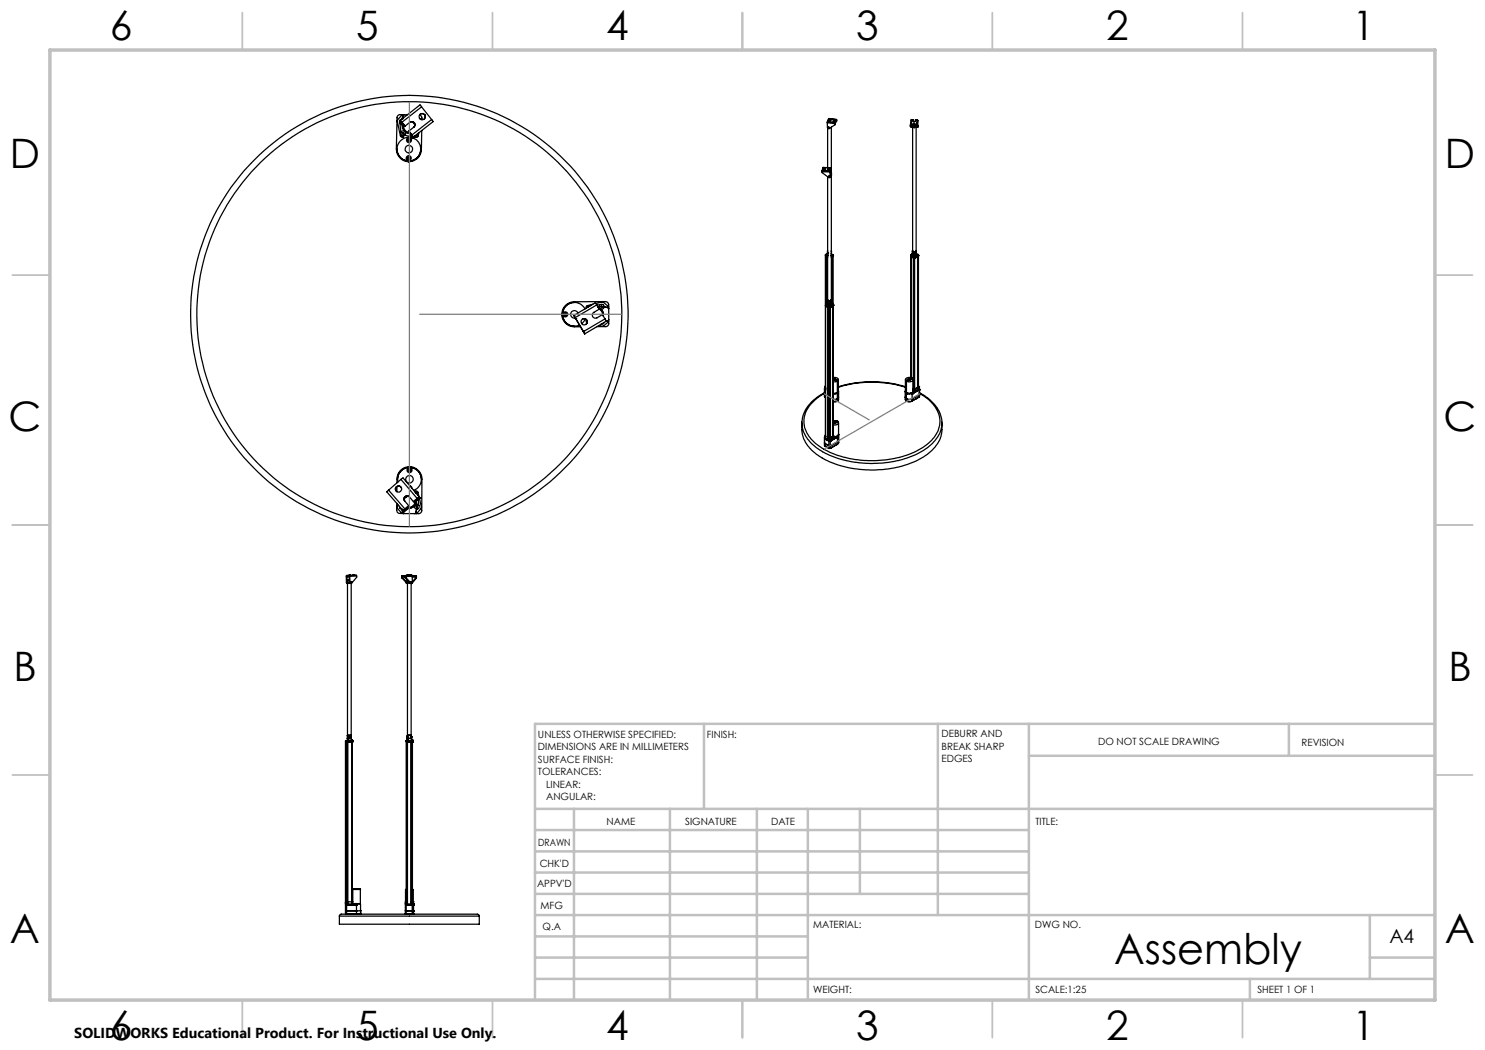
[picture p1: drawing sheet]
<svg xmlns="http://www.w3.org/2000/svg" width="297mm" height="210mm" viewBox="0 0 297 210" stroke-linecap="round" stroke-linejoin="round" font-family="sans-serif">
<g fill="none" stroke="#000" stroke-width=".25">
<path d="M79.4 29.8a2.32 2.32 0 0 0 2.3 2.4M79.9 24.2h.1M79.9 24.2l.1 .4M79.9 24.2l.5 .6M80 24.6l.2 .2h.4M80 24.6l.2 2a.47 .47 0 0 1 .7-.4M80.1 24.1l.3 .3M80.1 23.9h.1M80.1 24.1l-.2 .1M80.2 26.5a.47 .47 0 0 0 .2 .6 .47 .47 0 0 0 .6-.1M80.3 23.8l-.4 .4M80.4 24.8l.1-.1 .5 .5"/>
<path d="M80.4 25l.2-.1v.8h-.1zM80.4 24.4l.6 .8M80.4 27.1h.2M80.4 23.8h.1M80.5 26.6v.1M80.5 26.6h.1M80.6 25.4l.1-.5a1.26 1.26 0 0 0 1.3 1.7h-.2M80.6 26.7v.1M80.6 26.6l.1-.1 .1 .2-.2 .1M80.6 26.6h.1M80.6 25.7l.5 .7 .7 .3M80.6 23.1l-.1-.1h-.1l-.9 1-.1 .2 .7 3 .2 .2h.3l.1-.3"/>
<path d="M80.6 23.1l-.2 .7M80.6 26.7h.1M80.6 24.8v.3M80.6 25.6l.5 .8 .7 .2M80.8 25a1.11 1.11 0 0 0 1.2 1.4M80.8 23l-.2 .1M80.8 23l-.8-.1a.6 .6 0 0 0-.6 .7l-.1 6.2a2.57 2.57 0 0 0 2.4 2.5M80.8 23h.7M81 27l.8 .2h.4M81 25.2l1-.8a.63 .63 0 0 1 .9 .1 .63 .63 0 0 1-.1 .9M81 26.3l.1 .4-.1 .3M81.6 31.6h.2v.2l-.2-.1"/>
<path d="M81.6 31.6v.1M81.6 32.3h.2M81.7 31.6v.1M81.7 31.7h.1M81.7 28h.1M81.7 32.3h.1M81.8 28v-.1v.1M81.8 28h.1M81.8 28.1h.1M81.8 27.9h.1M81.8 26.2l.4 .6-.1 .1M81.8 26.2l.6 .8"/>
<path d="M81.8 31.6v.1M81.8 26.6v.1M81.9 28h.1M82 24.5a.63 .63 0 0 1 .8 .1 .63 .63 0 0 1-.1 .9M82.1 26.9h.1M82.1 26.9l.4 .6M82.1 26.6l-.3 .1M82.4 24.3l.4 .4M82.4 27l.3 .4M82.5 27.5h.1M82.7 27.4l-.2 .1M82.8 24.7l.2 .4"/>
<path d="M82.8 25.4l-1 .8M82.8 24.6v.1M83.2 27.2h-.1M83.8 26.6l-.2 .7-.6 .2-.1-.3 .5-.2 .1-.2M83.9 23a.65 .65 0 0 1 .5 .9M83.9 23.6l.2 .2M84 22.9l.5-.2 .4 .3M84.1 29.9a2.34 2.34 0 0 1-2.4 2.3M84.3 21.4l-.3-.4-3.9 3.1M84.3 21.4l-3.9 3M84.3 21.4l2 2.5M84.3 26.1v3.8a2.46 2.46 0 0 1-2.6 2.4"/>
<path d="M84.9 23l.1 .5-.2 .3M84.9 22.9v.1M86.3 23.9l.3 .4-3.9 3.1M86.3 23.9l-3.9 3.1M164.4 34.1v.3M164.4 34.4v.1l1.3 1 .4-.1M164.4 34.1h1.6M164.4 34.4h1.6M164.6 33.5h.1M164.6 33.5h1.6M164.6 33.5l-.2 .6M164.7 33.8v.1"/>
<path d="M164.7 33.8h.3a.16 .16 0 0 1-.1 .1 .16 .16 0 0 1-.2-.1zM164.7 33.9h.3M165.5 24.5v1.1l.2 .1 1.3-.8M165.5 24.5l1.5 .2M165.5 24.3v.2M165.5 24.3l1.5 .2M165.5 35.4v25.5l.4 .2M165.5 25.6v7.9M165.7 23.9v.2l.4 .1M165.7 23.9h.4M165.7 25.4l.1 .1M165.7 33.7l-.2 .2h.6"/>
<path d="M165.7 33.7v.2l-.1 .1M165.7 33.7l.4 .1M165.7 35.3h.1M165.7 23.7l1.6 .2M165.7 23.7v.2M165.7 24.1v.1M165.8 35.2l.1 .1-.1-.1M166 34.1v.3M166 34.4l.1 1M166 34.1l.1-.1v1.2M166.1 23.9l.1 .2h-.6l-.1 .2M166.1 24.2h.1"/>
<path d="M166.1 34.4l.2 .2-.2 .2M166.1 23.9v.3M166.1 35.2v.2M166.1 33.9l.1-.1v.7M166.1 33.8v.1M166.1 35.2v.1M166.2 34.5h.1M166.2 33.5l-.1 .3M166.2 34.5l.1 .2M166.3 25.4l-.1 9.1v-1M166.3 35.2v24.8M166.3 34.7l-.2 .1"/>
<path d="M166.3 34.6v.5l-.2 .2M166.6 24.1h.1a.17 .17 0 0 1 .2-.1 .17 .17 0 0 1 0 .3 .17 .17 0 0 1-.2 0zM166.7 24.3h.2M167 24.7v.2M167 24.5v.2M167.3 23.9v.4M167.3 23.9l-.3 .6M167.3 24.3v-.1l-.3 .7M167.3 24.3l-.1 .1M182.1 25.3h.2M182.1 25v.3M182.1 25.3l.1 .1"/>
<path d="M182.2 25.4h.1M182.2 25.4h.2M182.2 24.9l-.1 .1M182.2 24.9l1.1 .1M182.3 25.3v-.2h.9v.2M182.3 25.3l.1 .1M182.4 23.9l-.2 .1-.1 1M182.4 23.9l-.2 1M182.4 23.9h.3M182.4 25.3v.1M182.4 25.1v.2M182.4 25.3h.1"/>
<path d="M182.5 25.1v.2M182.5 25.3l.3 .2M182.5 25.2v.1M182.5 25.4v24.8M182.6 24.8h.3M182.7 23.9l-.1 .3 .2 .1 .3-.1v-.3l.3 .1M182.7 23.9v.4M182.8 25.1v.4M183.2 25.3h.2M183.2 25.3l.1 .1M183.2 25.4l.1 25.6M183.3 25l.1 .1"/>
<path d="M183.3 25.4l-.5 .1M183.3 25.4h.1M183.3 25.4h.3M183.4 24l.2 .1M183.4 24l-.1 1M183.4 25.1v.2M183.4 25.3l.2 .1M183.6 24.1v1.3M183.6 25v.3zM183.6 24.1l-.2 1M165.1 51.1h.1M165.1 50.9v36.8"/>
<path d="M165.1 51.1l.1 .1v9.7M165.1 51l.1 .1M165.2 51.3v.1M165.2 51.4h.1M165.2 51.2v9.5M165.2 51.4l.3 .1M165.3 51.3h.1M165.3 51h.1M165.3 51v.1M165.3 51.1h.1M165.3 51.3h.2M165.3 51l.1 .1"/>
<path d="M165.4 51.1h.1M165.4 51l.1 .1M165.4 51l-.2 .1 .1 .2M165.5 51.1h.1M165.5 50.7v.1M165.5 51v.1M165.5 51.1l-.2 .2M165.5 50.7l-.4 .3M165.5 50.6h.1M165.5 60a.43 .43 0 0 0 .8 0 .43 .43 0 0 1-.8 0zM165.5 50.7h.1M165.5 50.6v.2"/>
<path d="M165.5 59.9a.37 .37 0 0 0 .4 .3 .37 .37 0 0 0 .4-.3M165.5 50.1v.2M166.3 50.1v.2M166.3 50.7v.1M166.3 50.2v.9M166.3 51v.2v-.1M166.3 51.1l.2 .1M166.3 60v.8M166.3 50.8l.2 .2M166.3 51.1h.1M166.3 51.1l.3-.1-.1 .2M166.4 51h.1"/>
<path d="M166.5 51.2l-.2 .2M166.5 51.2h.1M166.5 51h.1M166.5 51.2v9.6M166.6 51.1h.1M166.6 51.3l-.3 .2M166.6 51.1v36.1M182.1 51.3l.8 .3M182.2 51.1l-.1 24.4M182.3 51h.1M182.3 51.2h.1M182.3 51.2l.4 .2"/>
<path d="M182.3 51.2v24.4a.71 .71 0 0 0-1.1 .5l.1 .1M182.5 51.1h.1M182.5 51.1l-.3-.1-.1 .1 .2 .1M182.5 50.7l.1 .1M182.5 51l.1 .2M182.5 50.7l.1 .2M182.5 51.1l.1 .2M182.5 51.1l-.2 .1M182.5 50.2v.8M182.5 50.8l-.2 .2M182.5 50.2a.4 .4 0 0 0 .7 0l-.2 .2-.4-.1M182.5 50.2l.1 .1"/>
<path d="M182.5 50.1l.1 .3M182.6 51.2h.1M182.6 51.2l.1 .1h-.1M182.6 51.2v.1M182.6 50.9h.5l.2-.2 .4 .3M182.6 50.3v.9M182.7 51.4l.2-.1 .1 .2M182.7 51.4h.1M182.7 51.4l.3 .1M182.7 51.4v26.4M182.7 51.5h.1M182.8 51.3h.1"/>
<path d="M182.9 51.6h.1M182.9 51.5v26.3M183 51.5h.1M183.1 50.5l.1 .1M183.2 50.6l-.1 .2v-.1M183.2 50.6h.1M183.2 50.1l-.1 .3h-.5M183.3 51.1l.1-.1 .2 .1-.1 .1M183.3 50.7l-.2 .2-.5-.1M183.3 51l-.2 .3-.5-.1M183.3 51.1l-.3 .2M183.3 51.1l.2 .1"/>
<path d="M183.3 51l-.1 .3h-.3M183.3 51.1h.1M183.4 51h.1M183.4 51v.1M183.4 51.1h.1M183.5 51.2l-.5 .3M183.5 51.4h.1M183.5 51.4l-.6 .2M183.5 51.2v26.3M183.6 51.3l-.1 .1M183.7 51.1l-.2 26.4M183.7 51.1h.1"/>
<path d="M183.7 51l-.1 .1M183.7 51v26.2M183.7 50.9v26.3M112.4 62.9h.1M112.4 62.9a2.51 2.51 0 0 1 2.5-2.5l6.2-.1 .4 .1 .2 .6v3.7a.6 .6 0 0 1-.6 .6h-1.8M112.4 62.9a2.52 2.52 0 0 0 2.5 2.5h1.2M112.4 62.8v.2M112.5 62.9a2.39 2.39 0 0 0 3.4 2.1M112.5 62.9a2.33 2.33 0 0 0 2.4 2.4M113 62.9h.1M113 63h.1M113 62.8h.1"/>
<path d="M113.1 62.9h.1M113.2 62.9l-.1-.1-.2 .1 .1 .1 .2-.1M113.2 62.9h.1M114.8 63.1l.2 .4M114.8 63.1h.1M114.8 63.1l.3 .6M114.9 60.5a2.4 2.4 0 0 0-2.4 2.4M115 63.5l1.7 2.8M115.1 63.7h.1M115.1 63.7l1.5 2.4M115.6 62.6a.74 .74 0 0 0-1-.4 .74 .74 0 0 0-.4 .9 .74 .74 0 0 0 .8 .5M116.5 63.8a.63 .63 0 0 1 .8 .2 .63 .63 0 0 1-.2 .9"/>
<path d="M116.6 66.1h.1M116.6 66.1l.3 .7M116.7 66.3l.2 .5M117 61.8a2.36 2.36 0 0 0-2.7-1.3 2.36 2.36 0 0 0-1.8 2.4M117.1 63.8l-.8 .9M117.3 64v.4l.1 .2M118 61.2l-.4 .2M118.6 60.8l-1.2 .3-.1 .5M119.2 60.7l1.3-.3 1.1 .8 .1 .2-.9-.1M119.3 61l-.2-.4-4.3 2.5M119.3 61l-4.3 2.5M119.3 61l.5 .8"/>
<path d="M119.6 61.4h.1v.2M119.7 61.6a1.39 1.39 0 0 1 1 1.6M119.7 61.7a1.25 1.25 0 0 1 .9 1.4 1.25 1.25 0 0 0-.9-1.4zM119.8 61.8l-1 .7a.63 .63 0 0 0-.3 .8 .63 .63 0 0 0 .9 .3l1.1-.7M119.8 61.8l.5 .5M120.1 60.9a.47 .47 0 0 0 0 .8M120.1 60.9a.49 .49 0 0 1 .7 .4M120.1 60.9l-.7 .1M120.2 61.3l.2-.1v.2M120.2 61.3v.1M120.2 61.4h.1M120.2 61.3h.1"/>
<path d="M120.3 61.4h.1M120.3 61.3h.1M120.3 62.3l.2 .6M120.4 62.2l-.1 .1M120.5 62.9l.5 .9M120.7 61v.1M120.8 64.5l-.2 .3M120.8 64.5l-.2 .2-.3 .1M120.8 61.3a.48 .48 0 0 1-.7 .5M120.8 61.3l.8 .3 .1 .1M121 63.8l.2 .4-4.3 2.6M121 63.8l-4.3 2.5"/>
<path d="M121.2 64.2l.4-.1 .1 .2-1 .9-1-.1M121.7 63.9v.2l-.5 .1M164.9 78.5a7.9 7.9 0 0 0-4.5 5.5 6.2 6.2 0 0 0 3.2 5.7 21 21 0 0 0 15.7 2.5 12.6 12.6 0 0 0 8.3-5 5.4 5.4 0 0 0-1.4-7l-1.2-1-1.1-.7M164.9 79.3v.1M164.9 78.8v.1M164.9 78.7a6.8 6.8 0 0 0-4.1 5.7 6.8 6.8 0 0 0 4 5.4 21 21 0 0 0 19.9-.4 6.2 6.2 0 0 0 3.2-5.8 7.3 7.3 0 0 0-4-4.9M164.9 77.7v1.7M164.9 79.4l.2 .1-.2-.1M164.9 78h.1M164.9 78.9h.1M164.9 78h.2M164.9 78.9l.2 .1"/>
<path d="M165 77.6l-.1 .2h.2M165 77.6h.1M165 77.3l.1 .2M165 77.3l.1 .5M165 77.6l.1 .2M165.1 61h.1M165.1 77.2l-.1 .1M165.1 61.2l.5 .3zM165.1 61l.5 .3M165.2 60.9l-.1 .1M165.2 60.8v.1M165.3 60.7l.2 .1"/>
<path d="M165.3 60.7l-.1 .2M165.3 60.7h.1M165.4 60.7h-.1M165.4 60.7h.1M165.5 60.5a.49 .49 0 0 0 .8 0 .46 .46 0 0 1-.8 0zM165.5 60.8l.1 .2M165.5 60.8l-.3 .1M165.5 60.8h.1M165.5 60.6l-.1 .1M165.6 61.3h.1M165.6 61.5h.1M165.6 61l.3 .1"/>
<path d="M165.6 61h.1M165.6 61.3v26.7M165.7 61.5h.1M165.7 61.3v26.7M165.9 61.3h.1M165.9 61.3h-.2M165.9 61.1l.3 .1M165.9 61.1v.2M165.9 61.4h.2M165.9 61.4h.1M165.9 61.3v26.3M165.9 61.4l-.2 .1"/>
<path d="M166 61.1h.1M166.1 60.5v.1M166.1 60.5h.1M166.1 61.4h.1M166.1 61.3v26.3M166.2 61.2h.1M166.2 61.2l-.3 .1M166.2 60.4l.1 .1-.1 .1zM166.3 60.5h.1M166.2 60.4h.1M166.2 60.4l-.1 .2M166.2 60.4v.1"/>
<path d="M166.3 60.4l-.2 .1M166.3 60.8l-.2 .3-.5-.1M166.3 60.8v.2l-.3 .1M166.3 60.6l.1 .1M166.3 60.9l.2-.2v.3M166.3 60.9h.1M166.3 60.9l-.2 .2M166.3 60.9l.2 .1M166.4 60.8h.1M166.4 60.7l.1 .1M166.4 60.7v.1M166.5 60.8h.1"/>
<path d="M166.5 60.7h.1M166.5 60.7v.1M166.5 61h.1M166.5 61l-.3 .2M166.6 61.1h.1M166.6 61.1l-.5 .3M166.6 75.5a.66 .66 0 0 1 1 .6l-.1 .1M166.6 75.6v.2l.1-.1M166.6 61v.1M166.7 75.8l.1 .3 .3-.1M167.1 75.9v.1M167.1 75.8v.2"/>
<path d="M167.2 76.1l.1 .2 .2-.1M167.3 76.1h.1M167.3 76.1v.1l.1-.1M167.4 76.1h.1M167.5 76.2l-.9 .1M167.5 78.6l-.9 .1M167.5 76.2v2.4M167.5 76.1v.1M167.5 78.8h.1M167.5 78.6h.1M167.5 79.8h.1M167.5 79.8h-.9"/>
<path d="M167.5 78.6v1.6M167.7 77.4a23.2 23.2 0 0 1 13.4 0M167.7 78.2l-.2 .4M167.7 78.2v.2l-.2 .2M167.7 78.3l-.2 .3M167.7 75.9v4l-.2 .3M167.7 77.5a22.5 22.5 0 0 1 13.4 0M167.7 79.4l-.2 .3M181 78.3v1.6l.3 .3M181 79.4l.3 .3M181.1 78.2l.2 .4M181.1 78.2l-.1 .2 .3 .2"/>
<path d="M181.1 75.9v2.4l.2 .3M181.3 76.1v.1M181.3 79.7l.3 .2 .8-.1M181.3 78.8h.1M181.3 78.6l.4 .2 .7-.2M181.3 78.6h.1M181.3 79.7h.1M181.3 79.8h.1M181.3 78.6v1.5M181.3 76.1h.3l-.2 .1zM181.3 76.2v2.4M181.3 76.2h.1"/>
<path d="M181.4 76.1h.1M181.4 76.1v.1l.1-.1M181.5 76.1h.1M181.6 75.8l.1 .2M181.6 76.1l-.3 .1M181.7 75.9v.1M182.1 75.7v.1M182.1 75.8v.2h-.4M182.1 75.8h.2a.25 .25 0 0 1 .4 .1 .25 .25 0 0 1-.3 .3l-.4 .2-.7-.2M182.2 75.6l.2 .1h-.2zM182.2 75.6h.1M182.2 75.6v.1"/>
<path d="M182.3 75.6h.1M182.3 75.6v.1M182.4 78.8h.1M182.4 79.8h.1M182.4 78.6v1.6M182.6 78h.1M182.6 78.2a.88 .88 0 0 1-1.3 .4M182.6 75.9v2.4a.92 .92 0 0 1-1.3 .3M182.7 78.1v.1M182.7 77.8h.1M182.7 77.8v.4M182.7 78.2h.1"/>
<path d="M182.7 77.8h.2M182.8 77.8v.4M182.9 77.8h.1M183.5 77.5l-.6 .3M183.6 79.5l-.5 .3M183.7 77.2v.1M183.7 77.6v.3M183.7 77.9l-.9 .3M183.7 77.2l-.1 .2M183.7 77.6l-.9 .2M183.7 77.8v.1M183.7 77.5v.1"/>
<path d="M183.7 77.5v.3M183.7 77.6h.1M183.7 77.6l.2 .1-.1 .1M183.7 77.3h.1M183.7 79.4l-1.4 .8M183.7 77.3v.3M183.7 77.6v.2M183.7 77.3v.2M183.8 79.4h.1M183.8 79.4l-1.4 .8M183.8 79.4h-.1M183.8 78h.1"/>
<path d="M183.8 78.9h.1M183.8 77.8l-1.4 .8M183.8 77.8v1.6M183.8 78l-1.4 .8M183.8 78.9l-1.4 .9M183.9 79.4h-.1M183.9 77.7l-.1 1.7M183.9 78.8l-.1 .1M77.7 98l-.3 .4 3.2 3.8M77.7 98l3.3 3.8M79.3 97.3v.1M79.3 97.4l-.2 .4 .1 .4"/>
<path d="M79.3 97.4l.5-.2 .4 .2M79.4 97.3v1M80 97.3l.3 .3M80.2 95.9l.4-.3 3.3 3.8M80.2 95.9l-2.5 2.1M80.2 95.9l3.2 3.8M81 99.4l.3-.2-.4 .4zM81 99.4l.1 .1M81.1 99.5l-.3 .4M81.6 99.2l-.5 .3M81.8 93.3h.2M81.8 94v.1"/>
<path d="M81.9 94.1h.1M81.9 93.9h.1M81.9 93.9l-.1 .1 .1 .1M81.9 94h.1M81.9 99.4a.64 .64 0 0 0-.9 0 .64 .64 0 0 0 0 .9M81.9 93.5a2.38 2.38 0 0 0-2.3 2.9M81.9 93.5a2.37 2.37 0 0 1 2.3 1.9 2.37 2.37 0 0 1-1.5 2.7M81.9 93.5a2.39 2.39 0 0 0-2.4 2.3M81.9 93.5a2.33 2.33 0 0 1 2.4 2.4M81.9 93.3a2.64 2.64 0 0 0-2.5 3.3M81.9 93.3h.1M81.9 93.3a2.52 2.52 0 0 1 2.5 2.5l-.1 6.3a.6 .6 0 0 1-.6 .6h-2.9"/>
<path d="M82 94.1h.1M82 93.9v.1M82 97.2l.3 .2 .1 .3M82 94v.1M83 98.4l.1-.2 .5 .2 .2 .9M83 98.4h.1M83.1 98.5l.4 .3v.2M83.1 98.6h.2M83.2 100h.1M83.2 100l.1 .7h-.2v-.7M83.4 99.7l-.7 .6M83.6 99.9l.1 1.2"/>
<path d="M83.9 99.4l-.5 .3M83.9 99.4l.1 .2M83.9 99.7l.4 1.8-1 1.2-.2-.2 .3-.7M84 99.6h.1M84 99.6l-.5 .5M160.4 84.6v1.3a7.1 7.1 0 0 0 4.1 5.7 21.7 21.7 0 0 0 20.2-.2 6.7 6.7 0 0 0 3.7-5.5v-1.3M164.9 89.1h.1M164.9 88.6v.1M164.9 87.5v1.6M164.9 89.1l.1 .1M164.9 87.7h.1M164.9 88.7h.1"/>
<path d="M164.9 87.7l.9 .5M164.9 88.7l.9 .5M164.9 89.1l.8 .5M165 87.6h.1M165 87.4l-.1 .1 .2 .2M165 87.3h.1M165 87.3v.3M165.1 87.7h.1M165.1 87l-.1 .3M165.1 87.7l.5 .3M165.2 89.3l.5 .3M165.6 88h.1"/>
<path d="M165.6 88l.2 .1M165.7 88h.1M165.7 87.7h.1M165.7 87.7v.3M165.7 88h.4M165.7 89.6h.1M165.8 88.1h.3M165.8 88.2h.1M165.8 89.6h.3M165.8 89.2h.1M165.8 88.1v1.5M165.9 87.6l-.2 .1"/>
<path d="M166.1 88.2h.1M166.1 89.6h.1M166.1 88.1v1.5M166.1 87.6h.1M166.1 87.6h-.2M166.1 87.7v.3M166.1 87.7h-.4M166.2 87.6l-.1 .1M166.2 88h-.1M166.2 87.6v.4M166.6 87.2h.1M166.6 87.2l-.5 .4"/>
<path d="M166.6 84.2h.8M166.6 84.7v.2l.1-.1M166.6 84.7h.1M166.6 87.1l.1 .1M166.6 80.3l.8-.1zM166.6 89.3l-.5 .3M166.7 84.5l.1 .2 .4-.1v-.1M166.7 87.1v.4l-.5 .5M166.7 87.2l-.5 .4M166.8 84.4v-.1a.21 .21 0 0 1 .3 .1 .21 .21 0 0 1 0 .3 .21 .21 0 0 1-.3-.1zM167.2 84.3l.1 .1M167.3 84.3h.1"/>
<path d="M167.3 84.3l.1 .1v-.1M167.4 84.3h-.1M167.4 84.3h.1M167.4 88.9l-1.3 .7M167.5 87.2l-.8 .1M167.5 80.2h.1M167.5 84.3a.44 .44 0 0 1 .1 .5 .44 .44 0 0 1-.6 .2h-.4M167.5 84.3l-.2 .1M167.5 88.4l-1.5 .8h-.2M167.5 87.4h.1M167.5 88.4h.1M167.5 80.2h-.1"/>
<path d="M167.5 80.1v.1M167.5 87.3v1.6M167.5 88.8l-.1 .1M167.5 87.3l-1.4 .8M167.5 87.4l-1.4 .8M167.5 88.4l-1.4 .8M167.5 88.9l-1.4 .7M167.5 88.9h-.1M167.7 86.9l-.2 .3M167.7 86.8v.2l-.2 .3M167.7 84.6v2.4l-.3 .3-.7 .1M167.7 86.8l-.2 .4"/>
<path d="M167.7 87v1.6l-.2 .3M167.7 88l-.2 .4M181.3 80.2h.1M181.3 80.1v.1M181.3 80.1h.1M181.4 80.2l.3 .2 .6-.2M182.4 80.2h-1M182.4 80.2h-.1M69.3 116.4l.2 .3M69.3 116.4h.1M69.4 115.1l-.1 .1v1.2M69.4 115.1h.1"/>
<path d="M69.4 116.4l.1 .3M69.4 116.4v-1.1h.5v1.1M69.5 116.1h.1M69.5 116.1v.5M69.5 116.7h.1M69.5 115.1v.2M69.5 116.6v30.5M69.5 116.1h.4M69.5 116.6h.4M69.6 116h.3M69.6 116l-.1 .1M69.7 115.1h.2l.1 .1"/>
<path d="M69.7 115.1v.2M69.9 116.4l.1 .3h.2M69.9 115.1h.2h-.4M69.9 116.4h.1M69.9 115.1h.1M69.9 115.1h-.4M70 115.2v1.2M70.1 116.3l.1 .1M70.2 116.4l-.1 .1 .1-.1M70.2 116.4l-.1-.1 .1 .1M70.2 116.4h.1M70.2 116.7l.1 31.4"/>
<path d="M70.5 115.1h.4zM70.7 115.1h.6M70.8 115.1h.1M71.3 115.1v.1M71.3 115.1h-1.9M71.3 115.2v.3l-1 1.2h-.2l-.1-.3M71.3 115.2h-1.3M79.4 100.7l-.1 1.4a.6 .6 0 0 0 .7 .6h.8M79.6 100.9l-.1 .8 1 1-.1-.8M79.9 101.3v.3l.4 .2M79.9 101.6l.3 .2M80.4 115.6h.1"/>
<path d="M80.4 115.6l1 1M80.4 101.9l.2 .7 .2 .1M80.4 101.9h.1M80.4 115.2v.4M80.4 115.2h.7M80.5 115.6v-.2h.5v.2M80.5 115.6l1 1M80.6 102.2l.2 .1M80.8 102.3v.1M80.8 115.1h.4zM81 101.8l-.4 .4M81 115.6h.2"/>
<path d="M81 115.6l1 1M81.1 115.2l.1 .1M81.2 116.4l.2 .3M81.2 115.3v.3M81.2 115.6l1 1M81.3 116.7h.2M81.4 101.9h.1M81.4 116.6l.1 .1M81.4 101.9l-.6 .5M81.4 116.6h.1M81.5 116.1h.1M81.5 116.1v.5h.1"/>
<path d="M81.5 116v.1M81.5 116.6v30.5M81.6 115.1h.2M81.6 116.6h.4M81.6 115.1h.1M81.6 116.1v.5M81.7 115.1l-1.3 .1M81.7 101.1l-.7 .7M81.7 101.1l.1 .1M81.8 101.2l-.6 .5 .2 .2M81.9 115.1h.1M82 116.6h.4"/>
<path d="M82 116.6h.2M82.1 115.1h-.5M82.2 115.1h.1M82.2 116.4v.1M82.2 116.4h.1M82.2 116.7l.1 30.6M82.3 115.1h-1M82.3 115.1l.1 .1M82.3 115.1l-1.2 .1M82.4 115.1l.8 .1M82.4 115.1l.4 .1zM82.4 116.6h.1"/>
<path d="M82.4 115.2l.1 1.3-.3 .1M82.4 115.2h.8M82.4 115.4h.7v.2M82.4 115.2l-1.2 .1M82.7 100.3l-.8-.9a.63 .63 0 0 0-.9-.1 .63 .63 0 0 0-.1 .9l.8 .9M82.9 101.1a.48 .48 0 0 0 .4 .7M83 100.1a1.13 1.13 0 0 1-1.5 1.3M83 101a.48 .48 0 0 1 .7 .1M83.1 100.1a1.24 1.24 0 0 1-1.7 1.4 1.25 1.25 0 0 0 1.7-1.2M83.1 100v.1M83.1 115.6h.2M83.1 115.6l-.6 .8"/>
<path d="M83.1 100.6a1.34 1.34 0 0 1-1.7 1M83.2 115.2l.1 .4M83.3 115.6l-.9 1M83.3 101.2h.1M83.3 101.2v.1M83.4 101.3h.1M83.3 101.8l-.2 .8-.2 .1M83.4 101.2v.3l-.2-.2h.1M83.4 101.2v.1M83.5 100.1h.1M83.5 100.1l-.2-.2-.6 .4M83.6 101.7h.1"/>
<path d="M83.7 101.1a.46 .46 0 0 1 .1 .5 .46 .46 0 0 1-.5 .2M69.1 148.4h.1M69.1 148.2h.1M69.1 148.2v34.5M69.1 148.4h.3M69.1 148.2h.3M69.1 148.2v32.6M69.4 148.2h.2M69.4 148.4h.2M69.4 148.4h.1M69.4 148.2v32.6M69.5 147.1l-.1 1.1"/>
<path d="M69.5 147.7h.8M69.5 147.1h.7M69.5 147.1h.1M69.5 148.1l-.1 .1M69.5 148.1h.1M69.6 148.1h.1M69.6 148.4h.1M69.6 148.2l-.1 32.6M69.6 148.4h.7M69.6 148.1l.1 .1 .5-.1M69.6 148.2h.1M69.6 148.2h.7"/>
<path d="M69.7 148.1h.4M69.9 147.3l-.2 .2 .2 .1M69.9 147.4v.1M69.9 147.3l-.2 .2M69.9 147.3h.1M69.9 147.5h.1M70.2 147.1h-.7M70.3 148.2h.1M70.3 148.1h.1M70.3 148.1l.1 .1M70.3 148.4h.1M70.3 148.2v32.2"/>
<path d="M70.4 148.2h.1M70.4 148.4h.1M70.4 148.2v32.6M81.2 148.4h.2M81.2 148.2v32.2M81.4 148.1l-.2 .1h.2M81.4 148.1h.1M81.4 148.4h.1M81.4 148.2v32.6M81.4 147.4v.2zM81.4 148.2h.1M81.4 148.1l.8 .1"/>
<path d="M81.4 147.3l.1 .3M81.4 147.4v.1zM81.4 147.6h.1M81.5 147.6h.1M81.5 147.3h.1M81.5 147.3v.3M81.5 147.7h.8M81.5 148.1h.1M81.5 147.1v.2M81.5 147.6v.5M81.5 147.1h.7M81.5 148.4h.1"/>
<path d="M81.5 148.2v32.6M81.5 147.1h.1M81.5 148.4h.7M81.5 148.2h.7M81.5 148.1h.7M82.2 148.4h.1M82.2 148.2h.1M82.2 148.2v32.6M82.2 147.5l.1 .1M82.2 147.1h-.7M82.3 147.3h.1M82.3 147.6h.1"/>
<path d="M82.3 147.3v.3zM82.3 147.3v.3M82.3 147.4v.1zM82.3 148.4h.1M82.3 147.6v.5M82.3 148.2v32.6M82.3 148.1h.1M82.3 148.2h.1M82.3 148.1l-.1 .1M82.3 148.2h.2M82.3 148.4h.2M82.3 148.2l.1 32.6"/>
<path d="M82.4 148.1l.1 .1M82.5 148.4h.1M82.5 148.2h.1M82.5 148.2v32.2M70.6 177.9h1.5M70.7 177.8h.1M70.8 177.8v.1M70.9 177.9h-.3v2.9M71 177.9v-.1h.5v.1M71.7 177.9h.3l.1 2.9M71.8 177.8v.1M71.8 177.8h.1"/>
<path d="M71.9 177.8h.1M72 177.9h.1M81.1 177.9h.1M81.1 177.9v2.9M81.1 177.9v2.5M82.5 177.9h.2v4.8M67.9 183.2a.93 .93 0 0 1 1.2-.4h25.4a1.27 1.27 0 0 1 1.3 .4M67.9 183.2v1.6h27.9v-1.6M67.9 183.2h27.9M69.1 182.2h.2M69.1 181h.1M69.1 180.8h.2"/>
<path d="M69.1 182.7h.2M69.1 182.2h.1M69.1 180.4h1.5M69.1 180.8h.1M69.1 182.7h.1M69.1 180.4h.1M69.1 182.7v.1M69.1 182.7l.2 .1M69.1 182.8h.1M69.2 182.8h.1M69.3 182.8h.1M69.3 181h.1"/>
<path d="M69.3 182.2h.1M69.3 182.7h.1M69.3 182.7l.1 .1M69.3 182.7h2.8M69.3 181h2M69.3 182.2h2M69.3 180.8h2M69.3 180.8v1.9M69.4 182.8h-.1M70.6 180.7h1.5M71.3 181h.1M71.3 182.2h.1"/>
<path d="M71.3 182.2h.8M71.3 180.8h.8v1.9M71.3 180.8v2M72 182.8h.1M72.1 182.7l-.1 .1M72.1 182.7h.1M72.1 182.2h.1M81.1 182.7l.1 .1M81.1 182.2h.1M81.1 180.8h.1M81.1 182.7h.1M81.2 182.8h.1"/>
<path d="M81.2 181h.1M81.2 182.2h.1M81.2 180.8v1.9M81.2 181h1.2M81.2 182.2h1.2M81.2 180.8h1.2M81.2 182.7h1.2M81.3 182.7l.1 .1M81.4 182.8h-.2M81.4 180.4h.1M81.4 180.4h-.3v2.3M82.3 180.4h.1"/>
<path d="M82.3 180.4h.3M82.3 180.4v.4M82.4 182.8h.1M82.4 182.8h-.1M82.4 182.7v.1M82.4 182.2h.3M82.4 181h.1M82.4 180.8h.3M82.4 182.7h.3M82.4 182.2h.1M82.4 180.8v1.9M82.5 182.8h.1"/>
<path d="M82.6 182.8h.1M82.6 180.4h.1M82.6 180.4v.4M82.6 180.7h.1M82.7 181h.1M82.7 182.2h.1M82.7 182.7h.1M82.7 180.7h.1M82.7 182.7l-.2 .1M82.7 180.8h.1M82.7 180.8v1.9M82.7 182.7l-.1 .1"/>
<circle cx="81.7" cy="31.6" r=".31"/>
<circle cx="81.8" cy="31.6" r=".5"/>
<circle cx="81.8" cy="29.8" r="2.37"/>
<circle cx="81.8" cy="29.8" r=".75"/>
<circle cx="81.8" cy="28" r=".31"/>
<circle cx="81.8" cy="28" r=".51"/>
<circle cx="84.5" cy="23.3" r=".63"/>
<circle cx="165.7" cy="25.5" r=".11"/>
<circle cx="165.8" cy="35.3" r=".11"/>
<circle cx="182.8" cy="24.7" r=".18"/>
<circle cx="183.1" cy="50.7" r=".13"/>
<circle cx="81.9" cy="62.8" r="42.5"/>
<circle cx="81.9" cy="62.8" r="43.8"/>
<circle cx="113" cy="62.9" r=".33"/>
<circle cx="113.1" cy="62.9" r=".49"/>
<circle cx="116.8" cy="64.4" r=".61"/>
<circle cx="166.9" cy="75.9" r=".2"/>
<circle cx="167.3" cy="76.2" r=".14"/>
<circle cx="181.9" cy="75.9" r=".2"/>
<circle cx="182.3" cy="75.7" r=".13"/>
<circle cx="79.7" cy="97.8" r=".63"/>
<circle cx="81.9" cy="94" r=".5"/>
<circle cx="81.9" cy="95.9" r=".75"/>
<circle cx="81.9" cy="94" r=".31"/>
<circle cx="167.4" cy="84.3" r=".13"/>
<circle cx="70.2" cy="116.4" r=".11"/>
<circle cx="82.3" cy="116.4" r=".11"/>
<circle cx="69.9" cy="147.5" r=".14"/>
<circle cx="69.9" cy="147.5" r=".06"/>
<circle cx="69.9" cy="147.5" r=".12"/>
</g>
<path d="M81.9 20.3v85M83.9 62.9h40.5M164.8 78.7l9.1 5.3M184 78.7l-19.2 11.1" fill="none" stroke="#808080" stroke-width=".25"/>
<g fill="none" stroke="#c0c0c0" stroke-width=".35">
<path d="M48.5 2.5v7.5M98.5 2.5v7.5M148.5 2.5v7.5M198.5 2.5v7.5M248.5 2.5v7.5M2.5 55h7.5M287 55h7.5M2.5 105h7.5M287 105h7.5M2.5 155h7.5M287 155h7.5M48.5 200v7.5"/>
<path d="M98.5 200v7.5M148.5 200v7.5M198.5 200v7.5M248.5 200v7.5"/>
</g>
<g fill="none" stroke="#c0c0c0" stroke-width=".5">
<path d="M140.8 144.8v17M187.6 144.8v38.2M205.8 144.8v55.2M205.8 151.2h81.2M257.8 144.8v6.4M287 144.8h-180v55.2M107 161.8h180M107 178.8h98.8M107 174.5h98.8M107 170.3h98.8M107 166h98.8M114.8 161.8v38.2"/>
<path d="M134 161.8v38.2M151.4 161.8v38.2M161.6 161.8v38.2M172 161.8v17M107 195.8h180M107 191.5h54.6M107 187.3h54.6M107 183h180M250 195.8v4.2M274 191.5h13M274 183v12.8"/>
</g>
<path d="M10 10h277v190h-277z" fill="none" stroke="#c0c0c0" stroke-width=".7"/>
<text font-size="8.5" x="222.9" y="192.7">Assembly</text>
<g font-size="8.1">
<text x="22" y="8">6</text>
<text x="71.2" y="8">5</text>
<text x="121.2" y="8">4</text>
<text x="171.3" y="8">3</text>
<text x="221.3" y="8">2</text>
<text x="270.5" y="8">1</text>
<text x="2" y="33.6">D</text>
<text x="289" y="33.6">D</text>
<text x="1.7" y="86.1">C</text>
<text x="288.7" y="86.1">C</text>
<text x="2.7" y="136.1">B</text>
<text x="289.7" y="136.1">B</text>
<text x="2" y="188.6">A</text>
<text x="289" y="188.6">A</text>
<text x="22" y="208">6</text>
<text x="71.2" y="208">5</text>
<text x="121.2" y="208">4</text>
<text x="171.3" y="208">3</text>
<text x="221.3" y="208">2</text>
<text x="270.5" y="208">1</text>
</g>
<text font-size="3.9" x="277.9" y="188.5">A4</text>
<text font-size="2.9" x="14.9" y="207.6">SOLIDWORKS Educational Product. For Instructional Use Only.</text>
<g font-size="2">
<text x="107.6" y="147.6">UNLESS OTHERWISE SPECIFIED:</text>
<text x="141.4" y="147.6">FINISH:</text>
<text x="188.3" y="147.5">DEBURR AND</text>
<text x="188.3" y="150">BREAK SHARP</text>
<text x="219.6" y="149">DO NOT SCALE DRAWING</text>
<text x="260.3" y="149.2">REVISION</text>
<text x="107.6" y="150.1">DIMENSIONS ARE IN MILLIMETERS</text>
<text x="107.6" y="152.6">SURFACE FINISH:</text>
<text x="107.6" y="155.1">TOLERANCES:</text>
<text x="188.3" y="152.5">EDGES</text>
<text x="109.2" y="157.6">LINEAR:</text>
<text x="109.2" y="160.1">ANGULAR:</text>
<text x="121.3" y="165">NAME</text>
<text x="137" y="164.9">SIGNATURE</text>
<text x="154.2" y="164.9">DATE</text>
<text x="207.1" y="164.9">TITLE:</text>
<text x="107.6" y="169.1">DRAWN</text>
<text x="107.9" y="173.3">CHK'D</text>
<text x="107.4" y="177.4">APPV'D</text>
<text x="108.1" y="181.8">MFG</text>
<text x="108.5" y="186">Q.A</text>
<text x="162.6" y="185.5">MATERIAL:</text>
<text x="207" y="185.5">DWG NO.</text>
<text x="162.6" y="198.5">WEIGHT:</text>
<text x="207.1" y="198.6">SCALE:1:25</text>
<text x="251.5" y="198.6">SHEET 1 OF 1</text>
</g>
</svg>
